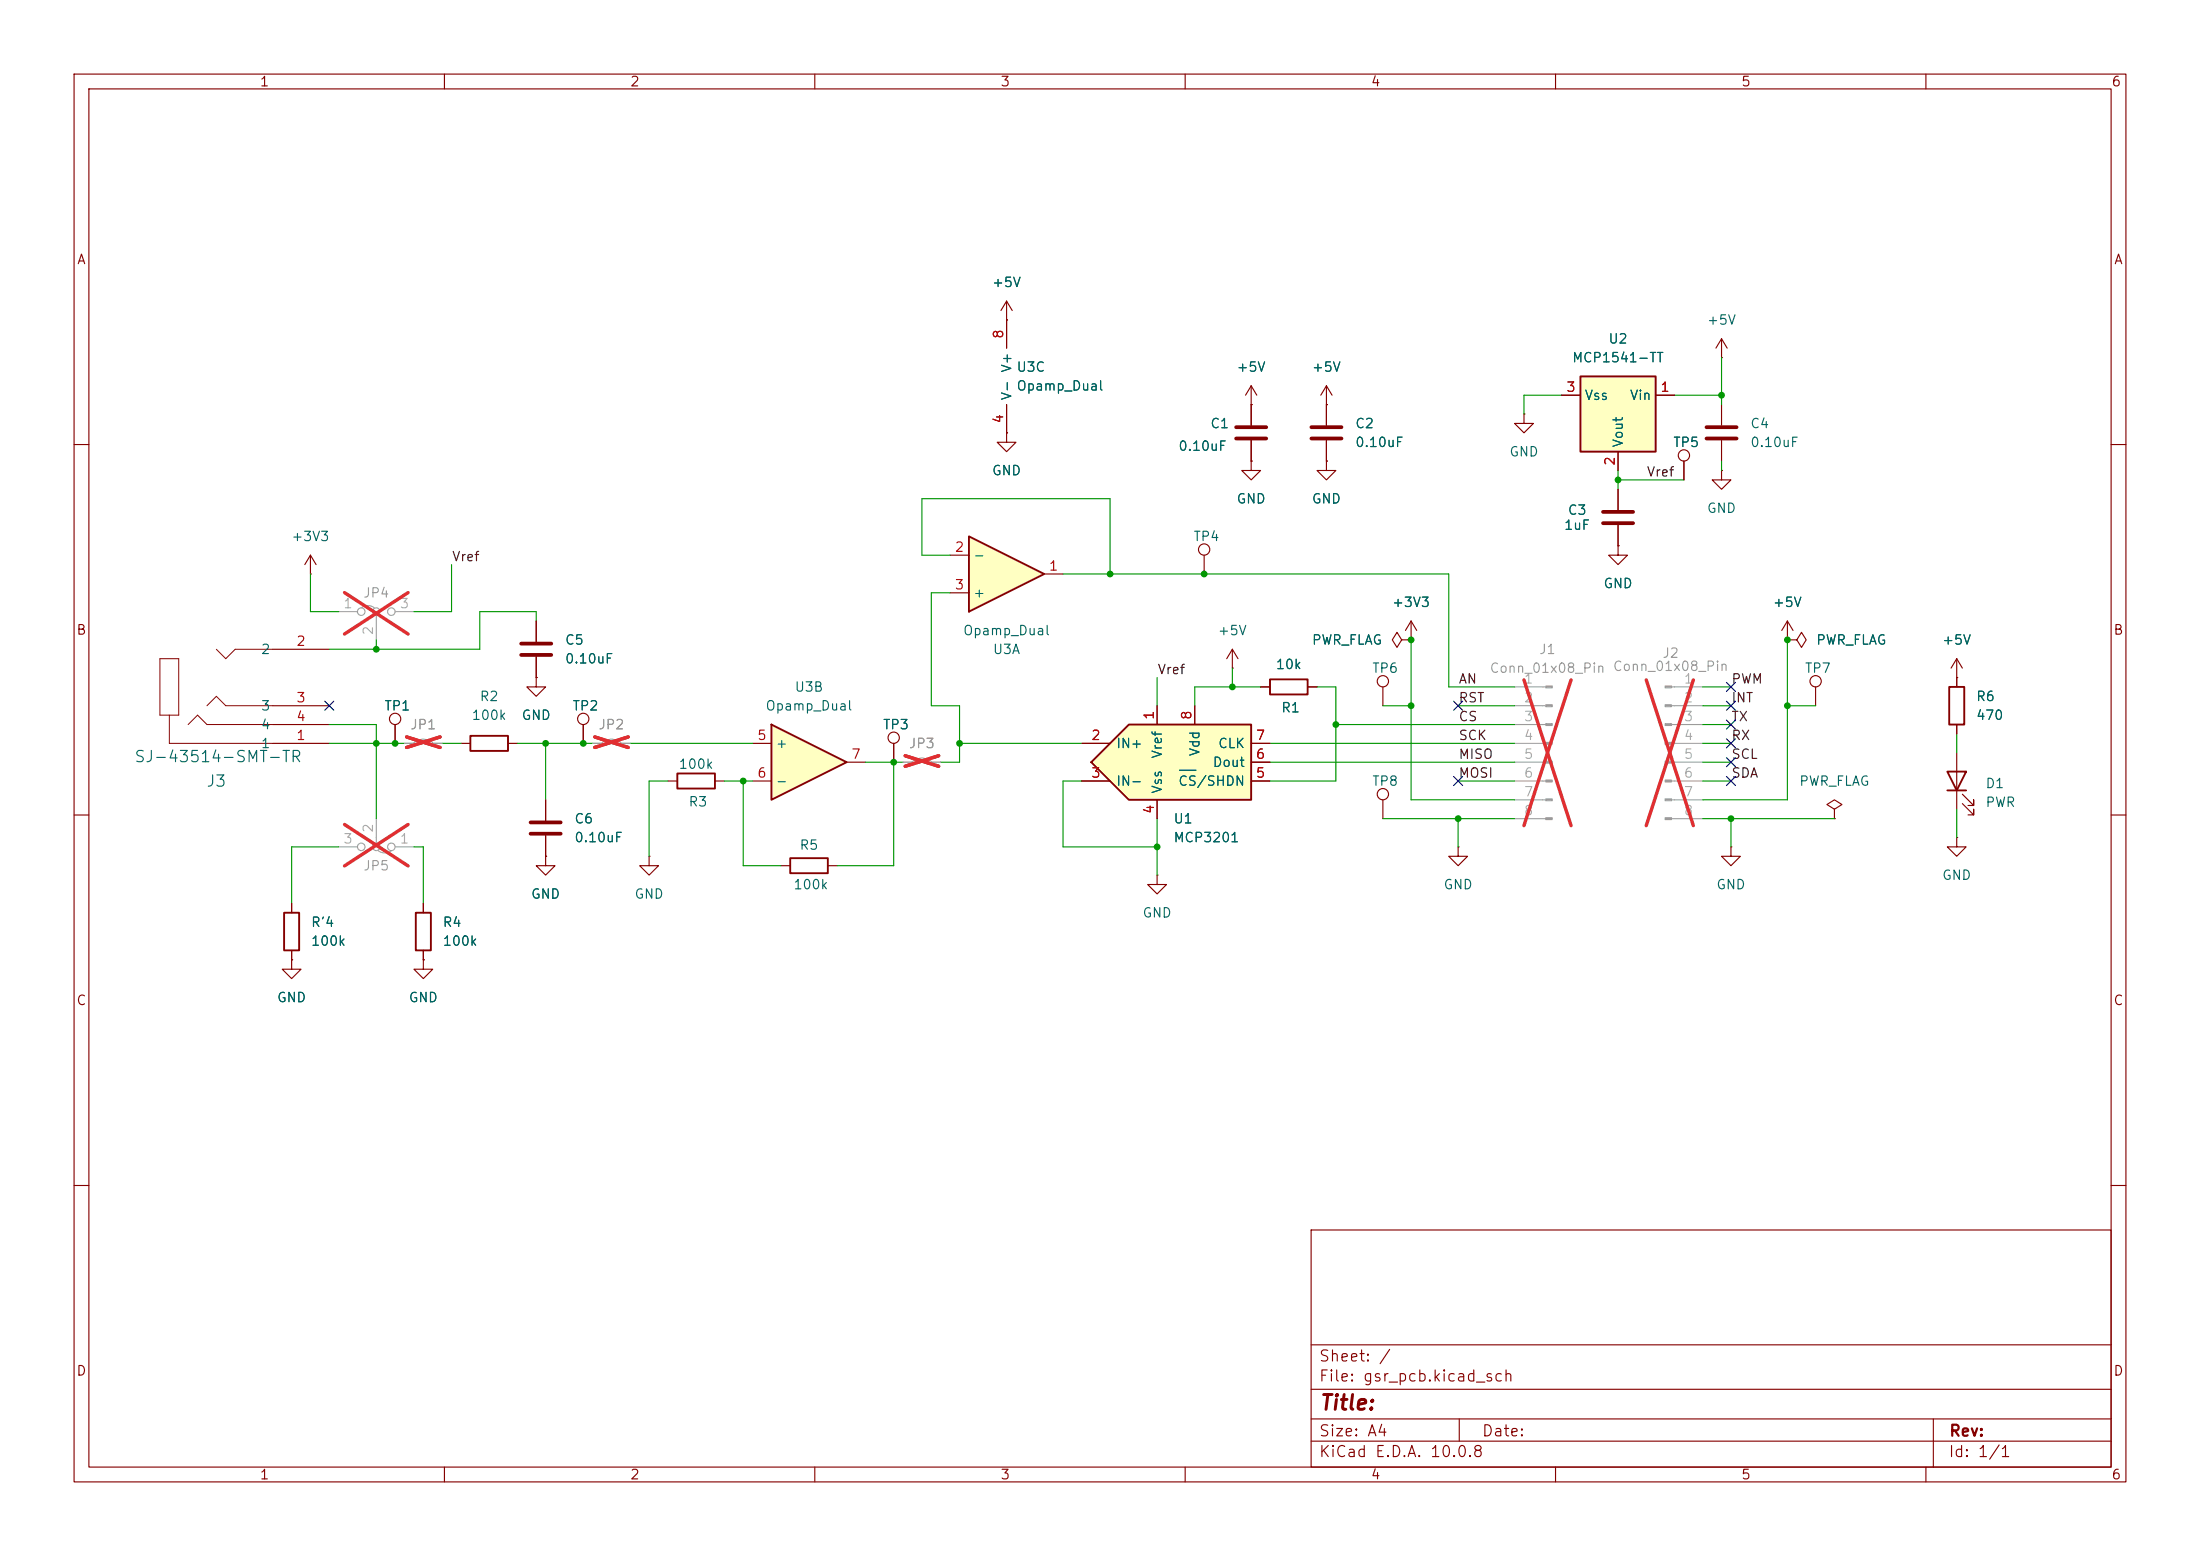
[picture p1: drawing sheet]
<svg xmlns="http://www.w3.org/2000/svg" width="297mm" height="210mm" viewBox="0 0 297 210" stroke-linecap="round" stroke-linejoin="round" font-family="sans-serif">
<g fill="none" stroke="#840000" stroke-width=".15">
<path d="M10 10h277v190h-277zM12 12h273v186h-273zM60 10v2M110 10v2M160 10v2M210 10v2M260 10v2M135.9 58.4v1.3h1.3l-1.3 1.3-1.3-1.3h1.3M135.9 58.4h.1M135.9 43.2h.1M135.9 40.6v6.4M135.9 54.6v3.8"/>
<path d="M135.9 40.6l-.8 1.3M135.9 40.6l.8 1.3M168.9 54.6h.1M168.9 52.1l-.8 1.2M168.9 52.1l.8 1.2M168.9 52.1v5.3M168.9 59.4v2.8M179.1 54.6h.1M179.1 52.1l-.8 1.2M179.1 52.1l.7 1.2M179.1 52.1v5.3M179.1 59.4v2.8"/>
<path d="M205.7 55.9v1.3h1.3l-1.3 1.2-1.2-1.2h1.2M205.7 55.9h.1M10 60h2M41.9 77.5h.1M41.9 74.9l-.8 1.3M41.9 74.9l.8 1.3M41.9 74.9v2.6M162.6 74.9v2.6M168.9 62.2v1.3h1.3l-1.3 1.3-1.3-1.3h1.3M168.9 62.2h.1M179.1 62.2v1.3h1.2l-1.2 1.3-1.3-1.3h1.3M179.1 62.2h.1"/>
<path d="M285 60h2M36.8 87.6h7.6M36.8 95.3h7.6M36.8 97.8h7.6M53.3 97.8v2.5M166.4 90.2h.1M166.4 87.6l-.8 1.3M166.4 87.6l.7 1.3M166.4 87.6v2.6M170.2 92.7h1.2M176.5 92.7h1.3M186.7 92.7v2.6"/>
<path d="M189.2 86.4l-.6-1.1-.6 1.1 .6 1 .6-1h1.3M190.5 86.4h.1M190.5 83.8l-.8 1.3M190.5 83.8l.8 1.3M190.5 83.8v2.6M241.3 86.4h1.3l.6-1.1 .6 1.1-.6 1-.6-1M241.3 86.4h.1M245.1 92.7v2.6M264.2 91.4h.1M264.2 88.9l-.8 1.3M264.2 88.9l.7 1.3M264.2 88.9v3.8"/>
<path d="M264.2 97.8v1.3M10 110h2M36.8 100.3h7.6M62.2 100.3h1.3M68.6 100.3h1.2M73.7 115.6v1.2h1.2l-1.2 1.3-1.3-1.3h1.3M73.7 115.6h.1M186.7 108v2.5M196.8 114.3v1.3h1.3l-1.3 1.2-1.2-1.2h1.2M196.8 114.3h.1M233.7 114.3v1.3h1.2l-1.2 1.2-1.3-1.2h1.3M233.7 114.3h.1"/>
<path d="M285 110h2M10 160h2M177 166h108v32h-108zM285 160h2M60 198v2M110 198v2M160 198v2M177 194.5h108M177 191.5h108M177 187.5h108M177 181.5h108M197 191.5v3"/>
<path d="M210 198v2M260 198v2M261 191.5v6.5"/>
<circle cx="162.6" cy="74.2" r=".76"/>
<circle cx="53.3" cy="97" r=".76"/>
<circle cx="186.7" cy="91.9" r=".76"/>
<circle cx="245.1" cy="91.9" r=".76"/>
<circle cx="186.7" cy="107.2" r=".76"/>
</g>
<g fill="#a1a1a1" stroke="#a1a1a1" stroke-width=".15">
<path d="M224.8 92.6h.9v.2h-.9z"/>
<path d="M224.8 95.1h.9v.3h-.9z"/>
<path d="M224.8 97.7h.9v.2h-.9z"/>
<path d="M224.8 100.2h.9v.3h-.9z"/>
<path d="M224.8 102.7h.9v.3h-.9z"/>
<path d="M224.8 105.3h.9v.2h-.9z"/>
<path d="M224.8 107.8h.9v.3h-.9z"/>
<path d="M224.8 110.4h.9v.2h-.9z"/>
</g>
<g fill="none" stroke="#a1a1a1" stroke-width=".15">
<path d="M45.7 82.6h2.6M48.8 82a1.44 1.44 0 0 1 1.7 0M50.8 83.1v3.3M53.3 82.6h2.6M225.7 92.7h4.2M225.7 95.3h4.2M225.7 97.8h4.2M45.7 114.3h2.6M50.8 110.5v3.3M51.1 114.8a1.44 1.44 0 0 0 1.7 0M53.3 114.3h2.6M54.6 100.3h1.3"/>
<path d="M56.4 100.1a1.08 1.08 0 0 1 1.5 0M58.4 100.3h1.3M225.7 100.3h4.2M225.7 102.9h4.2M225.7 105.4h4.2M225.7 108h4.2M225.7 110.5h4.2"/>
<circle cx="48.8" cy="82.6" r=".51"/>
<circle cx="50.8" cy="82.6" r=".51"/>
<circle cx="52.8" cy="82.6" r=".51"/>
<circle cx="48.8" cy="114.3" r=".51"/>
<circle cx="50.8" cy="114.3" r=".51"/>
<circle cx="52.8" cy="114.3" r=".51"/>
<circle cx="56.1" cy="100.3" r=".25"/>
<circle cx="58.2" cy="100.3" r=".25"/>
</g>
<path d="M46.5 80l8.6 5.6M55.1 80l-8.6 5.6M54.9 99.5l4.5 1.4M59.4 99.5l-4.5 1.4M222.2 91.8l6.4 19.6M228.6 91.8l-6.4 19.6M46.5 111.3l8.6 5.6M55.1 111.3l-8.6 5.6" fill="none" stroke="#e12e31" stroke-width=".46"/>
<path d="M166.9 57.7h4M166.9 59.2h4M177 57.7h4.1M177 59.2h4.1" fill="none" stroke="#840000" stroke-width=".51"/>
<path d="M63.5 99.3h5.1v2h-5.1zM171.4 91.7h5.1v2h-5.1zM263.1 92.7h2.1v5.1h-2.1z" fill="none" stroke="#840000" stroke-width=".25"/>
<path d="M21.6 88.9h2.5v7.6h-2.5zM22.9 96.5v3.8h13.9M25.4 97.8l1.3-1.3 1.2 1.3h8.9M27.9 95.3l1.3-1.3 1.3 1.3h6.3M29.2 87.6l1.3 1.3 1.2-1.3h5.1" fill="none" stroke="#840000" stroke-width=".14"/>
<path d="M130.8 72.4l10.2 5.1-10.2 5.1z" fill="#ffffc2"/>
<path d="M130.8 72.4l10.2 5.1-10.2 5.1zM91.4 104.4h5.1v2h-5.1zM262.9 104.1h2.5l-1.2 2.6zM262.9 106.7h2.5M38.4 123.2h2v5.1h-2zM56.1 123.2h2.1v5.1h-2.1z" fill="none" stroke="#840000" stroke-width=".25"/>
<g fill="none" stroke="#840000" stroke-width=".15">
<path d="M128.3 74.9h2.5M141 77.5h2.5M218.4 73.7v1.2h1.3l-1.3 1.3-1.2-1.3h1.2M218.4 73.7h.1M72.4 91.4v1.3h1.3l-1.3 1.3-1.3-1.3h1.3M72.4 91.4h.1M72.4 83.8v2.8M72.4 88.6v2.8M78.7 97.8v2.5M128.3 80h2.5M73.7 108v2.7M73.7 112.8v2.8"/>
<path d="M87.6 115.6v1.2h1.3l-1.3 1.3-1.2-1.3h1.2M87.6 115.6h.1M90.2 105.4h1.2M96.5 105.4h1.3M247.6 109.2l1.1-.6-1.1-.6-1 .6 1 .6v1.3M247.6 110.5h.1M264.2 113v1.3h1.2l-1.2 1.3-1.3-1.3h1.3M264.2 113h.1M264.2 101.6v7.6M264.9 108.5l1.5 1.5v-.8v.8h-.7M264.9 107.2l1.5 1.5v-.7v.7h-.7M39.4 129.5v1.3h1.2l-1.2 1.3-1.3-1.3h1.3"/>
<path d="M39.4 129.5h.1M39.4 121.9v1.3M39.4 128.3v1.2M57.1 129.5v1.3h1.3l-1.3 1.3-1.2-1.3h1.2M57.1 129.5h.1M57.1 121.9v1.3M57.1 128.3v1.2"/>
<circle cx="78.7" cy="97" r=".76"/>
</g>
<path d="M70.4 86.9h4M70.4 88.4h4M71.6 111h4.1M71.6 112.5h4.1" fill="none" stroke="#840000" stroke-width=".51"/>
<g fill="#a1a1a1" stroke="#a1a1a1" stroke-width=".15">
<path d="M208.7 92.6h.8v.2h-.8z"/>
<path d="M208.7 95.1h.8v.3h-.8z"/>
<path d="M208.7 97.7h.8v.2h-.8z"/>
<path d="M208.7 100.2h.8v.3h-.8z"/>
<path d="M208.7 102.7h.8v.3h-.8z"/>
<path d="M208.7 105.3h.8v.2h-.8z"/>
<path d="M208.7 107.8h.8v.3h-.8z"/>
<path d="M208.7 110.4h.8v.2h-.8z"/>
</g>
<g fill="none" stroke="#a1a1a1" stroke-width=".15">
<path d="M204.5 92.7h4.2M204.5 95.3h4.2M204.5 97.8h4.2M80 100.3h1.3M81.8 100.1a1.08 1.08 0 0 1 1.5 0M83.8 100.3h1.3M204.5 100.3h4.2M204.5 102.9h4.2M204.5 105.4h4.2M204.5 108h4.2M204.5 110.5h4.2"/>
<circle cx="81.5" cy="100.3" r=".25"/>
<circle cx="83.6" cy="100.3" r=".25"/>
</g>
<path d="M80.3 99.5l4.5 1.4M84.8 99.5l-4.5 1.4M205.7 91.8l6.4 19.6M212.1 91.8l-6.4 19.6" fill="none" stroke="#e12e31" stroke-width=".46"/>
<path d="M104.1 97.8l10.2 5.1-10.2 5.1z" fill="#ffffc2"/>
<path d="M104.1 97.8l10.2 5.1-10.2 5.1zM106.7 115.8h5.1v2.1h-5.1z" fill="none" stroke="#840000" stroke-width=".25"/>
<path d="M218.4 66v2.8M218.4 70.9v2.8M101.6 100.3h2.5M101.6 105.4h2.5M105.4 116.8h1.3M111.8 116.8h1.2M114.3 102.9h2.5" fill="none" stroke="#840000" stroke-width=".15"/>
<path d="M216.4 69.1h4.1M216.4 70.6h4.1" fill="none" stroke="#840000" stroke-width=".51"/>
<path d="M213.4 50.8h10.1v10.2h-10.1z" fill="#ffffc2"/>
<path d="M213.4 50.8h10.1v10.2h-10.1z" fill="none" stroke="#840000" stroke-width=".25"/>
<g fill="none" stroke="#840000" stroke-width=".15">
<path d="M210.8 53.3h2.6M223.5 53.3h2.6M218.4 61v2.5M227.3 62.2v2.6M232.4 63.5v1.3h1.3l-1.3 1.2-1.3-1.2h1.3M232.4 63.5h.1M156.2 118.1v1.3h1.3l-1.3 1.3-1.3-1.3h1.3M156.2 118.1h.1"/>
<circle cx="227.3" cy="61.5" r=".76"/>
</g>
<path d="M147.3 102.9l5.1-5.1h16.5v10.2h-16.5z" fill="#ffffc2"/>
<path d="M147.3 102.9l5.1-5.1h16.5v10.2h-16.5z" fill="none" stroke="#840000" stroke-width=".25"/>
<g fill="none" stroke="#840000" stroke-width=".15">
<path d="M135.9 43.2h.1M135.9 58.4h.1M135.9 43.2v3.8M135.9 54.6v3.8M168.9 54.6h.1M168.9 54.6v2.8M168.9 59.4v2.8M179.1 54.6h.1M179.1 54.6v2.8M179.1 59.4v2.8M210.8 53.3h2.6M223.5 53.3h2.6"/>
<path d="M232.4 48.3h.1M232.4 45.7v2.6M232.4 54.6v2.8M232.4 59.4v2.8M232.4 45.7l-.8 1.3M232.4 45.7l.8 1.3M168.9 62.2h.1M179.1 62.2h.1M218.4 73.7h.1M218.4 61v2.5M218.4 66v2.8M218.4 70.9v2.8"/>
<path d="M227.3 62.2v2.6M53.3 97.8v2.5M72.4 91.4h.1M72.4 83.8v2.8M72.4 88.6v2.8M78.7 97.8v2.5M156.2 95.3v2.5M161.3 95.3v2.5M170.2 92.7h1.2M176.5 92.7h1.3M190.5 86.4h.1M241.3 86.4h.1"/>
<path d="M241.3 83.8l-.8 1.3M241.3 83.8l.8 1.3M241.3 83.8v2.6M264.2 91.4h.1M264.2 91.4v1.3M264.2 97.8v1.3M73.7 115.6h.1M73.7 108v2.7M73.7 112.8v2.8M120.6 100.3v2.6M146 100.3h3.9M146 105.4h3.9"/>
<path d="M156.2 108v2.5M168.9 100.3h2.5M168.9 105.4h2.5M168.9 102.9h2.5M39.4 129.5h.1M39.4 121.9v1.3M39.4 128.3v1.2M57.1 129.5h.1M57.1 121.9v1.3M57.1 128.3v1.2"/>
<circle cx="120.6" cy="99.6" r=".76"/>
</g>
<path d="M159.2 104h2.2" fill="none" stroke="#006464" stroke-width=".15"/>
<path d="M230.4 57.7h4M230.4 59.2h4" fill="none" stroke="#840000" stroke-width=".51"/>
<g fill="none" stroke="#a1a1a1" stroke-width=".15">
<path d="M54.6 100.3h1.3M58.4 100.3h1.3M80 100.3h1.3M83.8 100.3h1.3M121.9 102.9h1.3M123.7 102.6a1.08 1.08 0 0 1 1.5 0M125.7 102.9h1.3"/>
<circle cx="123.4" cy="102.9" r=".25"/>
<circle cx="125.5" cy="102.9" r=".25"/>
</g>
<path d="M54.9 99.5l4.5 1.4M59.4 99.5l-4.5 1.4M80.3 99.5l4.5 1.4M84.8 99.5l-4.5 1.4M122.2 102l4.5 1.4M126.7 102l-4.5 1.4" fill="none" stroke="#e12e31" stroke-width=".46"/>
<g fill="none" stroke="#009600" stroke-width=".15">
<path d="M210.8 53.3h-5.1v2.6M226.1 53.3h6.3M232.4 48.3v6.3M41.9 77.5v5.1h3.8M61 76.2v6.4h-5.1M128.3 74.9h-3.8v-7.6h25.4v10.2M143.5 77.5h52.1v15.2h8.9M218.4 63.5v2.5M218.4 64.8h8.9M232.4 62.2v1.3M44.4 97.8h6.4v12.7M50.8 86.4v1.2"/>
<path d="M72.4 83.8v-1.2h-7.6v5h-20.4M128.3 80h-2.6v15.3h3.8v7.6h-2.5M156.2 91.4v3.9M166.4 90.2v2.5M170.2 92.7h-8.9v2.6M177.8 92.7h2.5v12.7h-8.9M180.3 97.8h24.2M186.7 95.3h3.8M190.5 86.4v21.6h14M196.8 95.3h7.7M229.9 92.7h3.8M229.9 95.3h3.8"/>
<path d="M229.9 97.8h3.8M241.3 86.4v21.6h-11.4M241.3 95.3h3.8M264.2 99.1v2.5M44.4 100.3h10.2M45.7 114.3h-6.3v7.6M55.9 114.3h1.2v7.6M59.7 100.3h2.5M69.8 100.3h10.2M73.7 100.3v7.7M85.1 100.3h16.5M90.2 105.4h-2.6v10.2"/>
<path d="M97.8 105.4h3.8M100.3 105.4v11.4h5.1M116.8 102.9h5.1M120.6 102.9v13.9h-7.6M129.5 100.3h16.5M146 105.4h-2.5v8.9h12.7M156.2 110.5v7.6M171.4 100.3h33.1M171.4 102.9h33.1M186.7 110.5h17.8M196.8 105.4h7.7M196.8 110.5v3.8"/>
<path d="M229.9 100.3h3.8M229.9 110.5h17.7M229.9 105.4h3.8M229.9 102.9h3.8M233.7 110.5v3.8M264.2 109.2v3.8"/>
</g>
<g fill="none" stroke="#000084" stroke-width=".15">
<path d="M43.8 94.6l1.3 1.3M45.1 94.6l-1.3 1.3M196.2 94.6l1.3 1.3M197.5 94.6l-1.3 1.3M233.1 94.6l1.2 1.3M233.1 97.2l1.2 1.2M233.1 92.1l1.2 1.2M233.1 99.7l1.2 1.2M234.3 94.6l-1.2 1.3M234.3 97.2l-1.2 1.2M234.3 92.1l-1.2 1.2M234.3 99.7l-1.2 1.2"/>
<path d="M196.2 104.8l1.3 1.2M197.5 104.8l-1.3 1.2M233.1 102.3l1.2 1.2M233.1 104.8l1.2 1.2M234.3 102.3l-1.2 1.2M234.3 104.8l-1.2 1.2"/>
</g>
<g fill="#009600">
<circle cx="241.3" cy="86.4" r=".46"/>
<circle cx="218.4" cy="64.8" r=".46"/>
<circle cx="232.4" cy="53.3" r=".46"/>
<circle cx="166.4" cy="92.7" r=".46"/>
<circle cx="156.2" cy="114.3" r=".46"/>
<circle cx="129.5" cy="100.3" r=".46"/>
<circle cx="120.6" cy="102.9" r=".46"/>
<circle cx="50.8" cy="87.6" r=".46"/>
<circle cx="50.8" cy="100.3" r=".46"/>
<circle cx="53.3" cy="100.3" r=".46"/>
<circle cx="196.8" cy="110.5" r=".46"/>
<circle cx="190.5" cy="86.4" r=".46"/>
<circle cx="190.5" cy="95.3" r=".46"/>
<circle cx="180.3" cy="97.8" r=".46"/>
<circle cx="241.3" cy="95.3" r=".46"/>
<circle cx="233.7" cy="110.5" r=".46"/>
<circle cx="78.7" cy="100.3" r=".46"/>
<circle cx="73.7" cy="100.3" r=".46"/>
<circle cx="100.3" cy="105.4" r=".46"/>
<circle cx="149.9" cy="77.5" r=".46"/>
<circle cx="162.6" cy="77.5" r=".46"/>
</g>
<text font-size="2" fill="#840000" x="178" y="190.8">Title:</text>
<g font-size="1.5" fill="#006464">
<text x="18" y="103.3">SJ-43514-SMT-TR</text>
<text x="27.8" y="106.6">J3</text>
</g>
<g font-size="1.5" fill="#840000">
<text x="178" y="184.1">Sheet: /</text>
<text x="178" y="186.8">File: gsr_pcb.kicad_sch</text>
<text x="178" y="197">KiCad E.D.A. 10.0.8</text>
<text x="178" y="194.2">Size: A4</text>
<text x="200" y="194.2">Date:</text>
<text x="263" y="197">Id: 1/1</text>
<text x="263" y="194.2">Rev:</text>
</g>
<g font-size="1.3" fill="#840000">
<text x="35" y="12">1</text>
<text x="85" y="12">2</text>
<text x="135" y="12">3</text>
<text x="185" y="12">4</text>
<text x="235" y="12">5</text>
<text x="285" y="12">6</text>
<text x="10.3" y="36">A</text>
<text x="285.3" y="36">A</text>
<text x="10.2" y="86">B</text>
<text x="285.2" y="86">B</text>
<text x="10.2" y="136">C</text>
<text x="285.2" y="136">C</text>
<text x="10.2" y="186">D</text>
<text x="285.2" y="186">D</text>
<text x="35" y="200">1</text>
<text x="85" y="200">2</text>
<text x="135" y="200">3</text>
<text x="185" y="200">4</text>
<text x="235" y="200">5</text>
<text x="285" y="200">6</text>
</g>
<g font-size="1.3" fill="#006464">
<text x="133.8" y="39.1">+5V</text>
<text x="217" y="46.7">U2</text>
<text x="230.3" y="44.1">+5V</text>
<text x="137.1" y="50.5">U3C</text>
<text x="137.1" y="53">Opamp_Dual</text>
<text x="166.8" y="50.5">+5V</text>
<text x="177" y="50.5">+5V</text>
<text x="212.1" y="49.2">MCP1541-TT</text>
<text x="136.9" y="54.1" transform="rotate(-90 136.9 54.1)">V- V+</text>
<text x="163.3" y="58.1">C1</text>
<text x="182.9" y="58.1">C2</text>
<text x="213.8" y="54.3">Vss</text>
<text x="219.9" y="54.3">Vin</text>
<text x="236.2" y="58.1">C4</text>
<text x="133.8" y="64.5">GND</text>
<text x="159" y="61.2">0.10uF</text>
<text x="182.9" y="60.7">0.10uF</text>
<text x="203.7" y="61.9">GND</text>
<text x="219.4" y="60.5" transform="rotate(-90 219.4 60.5)">Vout</text>
<text x="225.8" y="60.7">TP5</text>
<text x="236.2" y="60.7">0.10uF</text>
<text x="166.8" y="68.3">GND</text>
<text x="177" y="68.3">GND</text>
<text x="211.1" y="71.8">1uF</text>
<text x="211.6" y="69.8">C3</text>
<text x="230.3" y="69.5">GND</text>
<text x="39.2" y="73.4">+3V3</text>
<text x="131.3" y="75.9">-</text>
<text x="161" y="73.4">TP4</text>
<text x="131.3" y="81">+</text>
<text x="187.8" y="82.2">+3V3</text>
<text x="216.4" y="79.7">GND</text>
<text x="239.2" y="82.2">+5V</text>
<text x="35.1" y="88.6">2</text>
<text x="76.2" y="87.3">C5</text>
<text x="76.2" y="89.9">0.10uF</text>
<text x="129.9" y="86.1">Opamp_Dual</text>
<text x="133.9" y="88.6">U3A</text>
<text x="164.3" y="86.1">+5V</text>
<text x="177" y="87.3">PWR_FLAG</text>
<text x="245.1" y="87.3">PWR_FLAG</text>
<text x="262.1" y="87.3">+5V</text>
<text x="64.7" y="94.9">R2</text>
<text x="107.2" y="93.7">U3B</text>
<text x="172.1" y="90.6">10k</text>
<text x="185.2" y="91.1">TP6</text>
<text x="243.6" y="91.1">TP7</text>
<text x="266.7" y="94.9">R6</text>
<text x="35.1" y="101.3">1</text>
<text x="35.1" y="96.2">3</text>
<text x="35.1" y="98.8">4</text>
<text x="51.8" y="96.2">TP1</text>
<text x="63.6" y="97.5">100k</text>
<text x="70.3" y="97.5">GND</text>
<text x="77.2" y="96.2">TP2</text>
<text x="103.3" y="96.2">Opamp_Dual</text>
<text x="104.6" y="101.3">+</text>
<text x="119.1" y="98.8">TP3</text>
<text x="150.6" y="101.3">IN+</text>
<text x="164.4" y="101.3">CLK</text>
<text x="172.9" y="96.5">R1</text>
<text x="266.7" y="97.5">470</text>
<text x="91.5" y="104.1">100k</text>
<text x="104.6" y="106.4">-</text>
<text x="150.6" y="106.4">IN-</text>
<text x="157.2" y="107.2" transform="rotate(-90 157.2 107.2)">Vss</text>
<text x="157.2" y="102.5" transform="rotate(-90 157.2 102.5)">Vref</text>
<text x="159" y="106.4">CS/SHDN</text>
<text x="162.3" y="102.2" transform="rotate(-90 162.3 102.2)">Vdd</text>
<text x="163.6" y="103.8">Dout</text>
<text x="185.2" y="106.4">TP8</text>
<text x="242.8" y="106.4">PWR_FLAG</text>
<text x="268" y="106.7">D1</text>
<text x="77.5" y="111.5">C6</text>
<text x="77.5" y="114">0.10uF</text>
<text x="92.9" y="109.2">R3</text>
<text x="158.3" y="111.5">U1</text>
<text x="158.3" y="114">MCP3201</text>
<text x="268" y="109.2">PWR</text>
<text x="107.9" y="115">R5</text>
<text x="262.1" y="119.1">GND</text>
<text x="41.9" y="125.4">R'4</text>
<text x="59.7" y="125.4">R4</text>
<text x="71.6" y="121.6">GND</text>
<text x="85.6" y="121.6">GND</text>
<text x="107" y="120.3">100k</text>
<text x="154.1" y="124.2">GND</text>
<text x="194.8" y="120.3">GND</text>
<text x="231.6" y="120.3">GND</text>
<text x="41.9" y="128">100k</text>
<text x="59.7" y="128">100k</text>
<text x="37.3" y="135.6">GND</text>
<text x="55.1" y="135.6">GND</text>
</g>
<g font-size="1.3" fill="#a90000">
<text x="135.8" y="45.8" transform="rotate(-90 135.8 45.8)">8</text>
<text x="211.4" y="53.2">3</text>
<text x="224.1" y="53.2">1</text>
<text x="135.8" y="57.2" transform="rotate(-90 135.8 57.2)">4</text>
<text x="218.3" y="63" transform="rotate(-90 218.3 63)">2</text>
<text x="128.8" y="74.8">2</text>
<text x="141.5" y="77.3">1</text>
<text x="128.8" y="79.9">3</text>
<text x="39.9" y="87.5">2</text>
<text x="39.9" y="95.1">3</text>
<text x="39.9" y="100.2">1</text>
<text x="39.9" y="97.7">4</text>
<text x="102.1" y="100.2">5</text>
<text x="147.2" y="100.2">2</text>
<text x="156.1" y="97.3" transform="rotate(-90 156.1 97.3)">1</text>
<text x="161.2" y="97.3" transform="rotate(-90 161.2 97.3)">8</text>
<text x="169.4" y="100.2">7</text>
<text x="102.1" y="105.3">6</text>
<text x="114.8" y="102.7">7</text>
<text x="147.2" y="105.3">3</text>
<text x="169.4" y="105.3">5</text>
<text x="169.4" y="102.7">6</text>
<text x="156.1" y="110" transform="rotate(-90 156.1 110)">4</text>
</g>
<g font-size="1.3" fill="#0f0f0f">
<text x="222.2" y="64.6">Vref</text>
<text x="60.9" y="76.1">Vref</text>
<text x="156.2" y="91.3">Vref</text>
<text x="196.8" y="92.6">AN</text>
<text x="196.8" y="95.1">RST</text>
<text x="233.7" y="95.1">INT</text>
<text x="233.7" y="92.6">PWM</text>
<text x="196.8" y="97.7">CS</text>
<text x="196.8" y="100.2">SCK</text>
<text x="233.7" y="100.2">RX</text>
<text x="233.7" y="97.7">TX</text>
<text x="196.8" y="105.3">MOSI</text>
<text x="196.8" y="102.7">MISO</text>
<text x="233.7" y="102.7">SCL</text>
<text x="233.7" y="105.3">SDA</text>
</g>
<g font-size="1.3" fill="#aaa">
<text x="46.3" y="82.4">1</text>
<text x="53.9" y="82.4">3</text>
<text x="50.7" y="85.8" transform="rotate(-90 50.7 85.8)">2</text>
<text x="205.6" y="92.6">1</text>
<text x="205.6" y="95.1">2</text>
<text x="227.2" y="92.6">1</text>
<text x="227.2" y="95.1">2</text>
<text x="205.6" y="97.7">3</text>
<text x="205.6" y="100.2">4</text>
<text x="227.2" y="97.7">3</text>
<text x="227.2" y="100.2">4</text>
<text x="205.6" y="102.7">5</text>
<text x="205.6" y="105.3">6</text>
<text x="205.6" y="107.8">7</text>
<text x="227.2" y="102.7">5</text>
<text x="227.2" y="105.3">6</text>
<text x="227.2" y="107.8">7</text>
<text x="50.7" y="112.5" transform="rotate(-90 50.7 112.5)">2</text>
<text x="205.6" y="110.4">8</text>
<text x="227.2" y="110.4">8</text>
<text x="46.3" y="114.2">3</text>
<text x="53.9" y="114.2">1</text>
</g>
<g font-size="1.3" fill="#989898">
<text x="48.9" y="81">JP4</text>
<text x="207.7" y="88.6">J1</text>
<text x="224.3" y="89.1">J2</text>
<text x="201" y="91.1">Conn_01x08_Pin</text>
<text x="217.7" y="90.9">Conn_01x08_Pin</text>
<text x="55.3" y="98.8">JP1</text>
<text x="80.7" y="98.8">JP2</text>
<text x="122.6" y="101.3">JP3</text>
<text x="48.9" y="117.8">JP5</text>
</g>
</svg>
